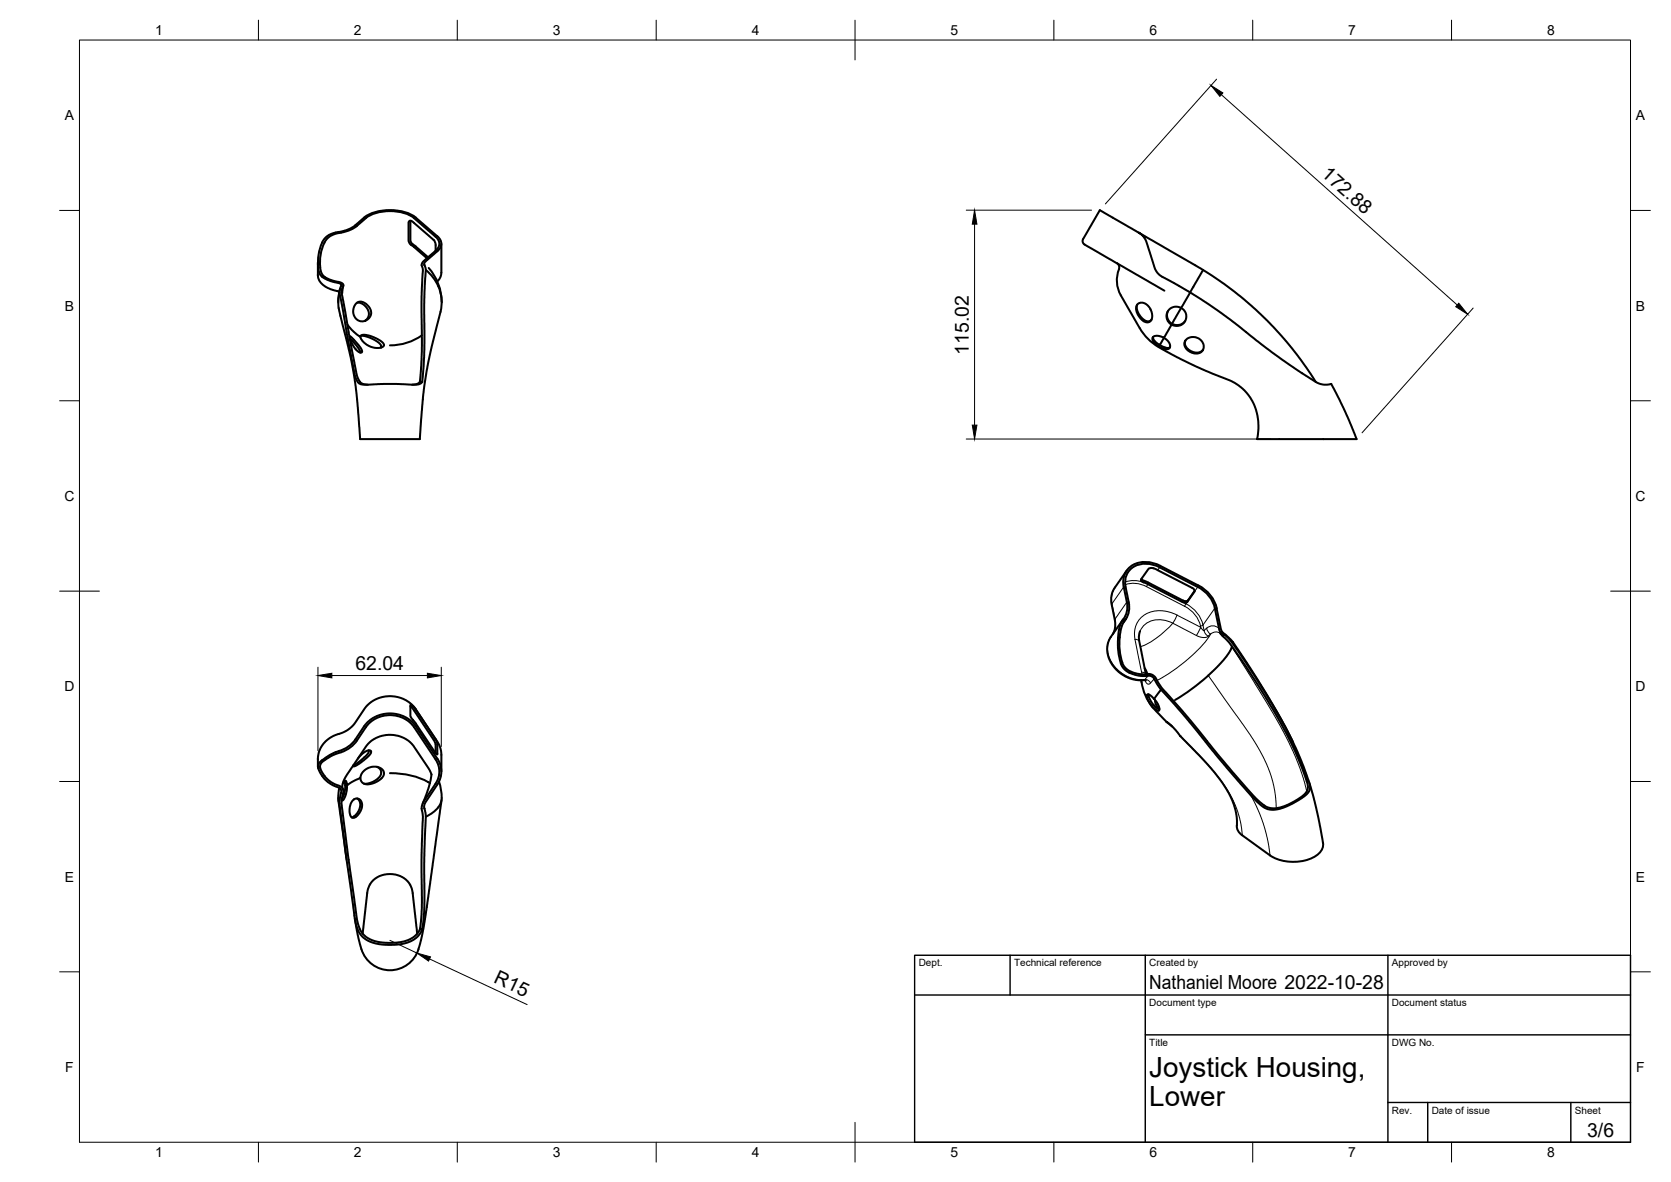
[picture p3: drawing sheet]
<svg xmlns="http://www.w3.org/2000/svg" width="420mm" height="297mm" viewBox="0 0 420 297" stroke-linecap="round" stroke-linejoin="round" font-family="sans-serif">
<!-- layer: Visible -->
<g fill="none" stroke="#000" stroke-width=".51">
<path d="M85.2 58.3l-1.3 .3-1.3 .5-.9 .8-.7 1.1M85.8 58.4l-1.5 .4-1.3 .6-.9 .7-.5 .9M91.5 54.7l-3.1 2.6-1.8 .7-1.4 .3M91.6 54.7a12.1 12.1 0 0 1 12.9 0l5.5 4.7a2.25 2.25 0 0 1 0 3.7l-3.2 2.8-.2 .5 .3 .6a3.9 3.9 0 0 1 .1 2.5l-.3 6.9-.1 13.4-.4 6.2h-.6l.5-7.7-.1-12.6 .2-6.1a5.3 5.3 0 0 0-.2-3.1l.6-1 2.9-2.5a3.7 3.7 0 0 0-.3-2.5l-.2-.2M92 54.8l-3.1 2.6-1.7 .7-1.4 .4M92 54.8a11.4 11.4 0 0 1 12.1 0l5.4 4.7M103.3 55.5l-.1 .3 .1 5 .4 .6 3.9 3.3M103.4 55.5l5.6 4.8M103.4 55.5h-.4l-.3 .5 .1 4.7 .5 .8 4.1 3.4M109.5 59.5a2.11 2.11 0 0 1 0 3.5M286.3 58.4l-9.8-5.6-4.2 7.3a1.45 1.45 0 0 0 1 1.7l19.5 11.3M79.9 65.9v3.3l.5 1.5 .8 .9 1.2 .8 2.9 .9"/>
<path d="M80 67.2l.4 1.6 .9 1 1.7 .8 2.7 .8 .1 .4-.5 1.7M80.5 67.2l.2 1.2 .6 .9 1.8 1 2.7 .8 .5 .5-.2 .6a3.7 3.7 0 0 0 .1 3l1.9 11 1.9 8.8a2.25 2.25 0 0 0 2.5 1.7M81 60.9a12.1 12.1 0 0 0-1 6.3M81.6 60.9a11.2 11.2 0 0 0-1.1 6.3M85.3 73.5l3.8 20.4 .9 2.2 .5 .4 1 .2 5-.2 8.2 .2 .9-.3 .6-.4M85.4 73.5l-.3 1.9 .1 2M85.5 72.6l-.5 3.4M86.3 71.8l-.2 1.8M89.5 76.3l.6-.4 .9-.1 1 .6 .7 .7 .5 .7 .1 1-.2 .8-.6 .6-.8 .5h-1l-.7-.2-.7-.7-.4-.7-.1-1 .2-1zM89.7 76.1h.6l1 .4 .7 .6 .5 .8 .3 .7-.1 .9-.3 .6-.6 .5M107.1 67.8a10.5 10.5 0 0 1 3.3 11.8l-2.1 8.6-1.1 5.6-.9 6.2-.7 10.3h-15l-.7-9-.7-6.1-1-5.3-3-12.5M107.8 67.3a13 13 0 0 1 3.3 8.7"/>
<path d="M111 61.3v7.5l-.4 1.2-.6 .7M280.8 66.1a1.26 1.26 0 0 1 .5 1.6M281.4 67.7a7.6 7.6 0 0 0 .4 6.5l4.8 8.3a17.2 17.2 0 0 0 7.8 6.4l6.3 3.2 4.2 1.8a22.6 22.6 0 0 1 6.7 3.1 12.9 12.9 0 0 1 4.5 13.3h25l-2.9-7-3.5-6.8-1.7 .2-1.3-.3-4.3-2.6-7.6-5.3-12.4-9.6-8.1-5.4M285.9 76.6l-.1 .8 .2 .6 1 1.8 1.4 .9h.6l.5-.4M286.1 76.4l.6-.3h.7l.8 .3 .9 .9 .5 1.1 .1 1-.1 .8-.4 .6-.6 .2-.8-.1-1.4-1.3-.5-.9-.2-.9v-.7zM293.7 78.2l-.3 .8 .1 .9 .5 .8 .7 .7M297 77.4l-2.3 4M297 77.4a2.42 2.42 0 0 1 1 3.4 2.42 2.42 0 0 1-3.4 .8M302.5 67.8l-3.3 5.7M87.3 81.6l1.2 1.3 2.1 1.8 .2-.4 .4-.2 1.6 .2 2 .8 1.6 1.2a.72 .72 0 0 1 0 .8 .72 .72 0 0 1-.8 .3h-1.3l-1.6-.5-1.2-.9-.9-1.3M87.9 85l2.1 2.3 .6 1.3M87.9 84.5l1 .8 2 2.4a.52 .52 0 0 1 0 .9 .52 .52 0 0 1-.8-.2l-.6-.6-1-1.4z"/>
<path d="M90.7 84.4l1.4 .1 2.1 .9 1.5 1.2 .1 .4-.1 .4M105.6 96l-.7 .5-1.3 .2M106.1 84.3a13.7 13.7 0 0 1-8 2.5M289.9 84.7l.1 .4 .4 .7 1.2 .9 1.1-1.8 .9 .7 .5 .9a.95 .95 0 0 1-.2 1.2 .95 .95 0 0 1-1.2-.1l-2.2-1.2-.6-.8-.1-.7 .4-.4 .5-.1 .9 .1 1.1 .4 1.9-3.3-.3-.2a2.41 2.41 0 0 1-.6-3.3 2.41 2.41 0 0 1 3.3-.7l2.3-3.9-7.2-4-.9-.8-.8-1.3-2.3-7-.8-1.1-1-.9 17.3 10.1 4.2 2.9 5 3.9 5.6 5.1 3.9 4.1 4.7 5.8 3.8 5.7M291.6 86.7l1.5 .7h.7l.4-.1M298 80.6l-.3 .4a2.58 2.58 0 0 1-3 .4M298.1 85.6l-.2 .7 .3 .8 1.2 1.1 .9 .3 1.1 .1 .6-.3 .5-.4M298.3 85.2l1-.4h1.3l1.4 .7 .6 1a1.93 1.93 0 0 1-.8 2.1 1.93 1.93 0 0 1-2.2 0l-.8-.5-.8-.8a1.54 1.54 0 0 1 .3-2.1zM282.3 155.8l-3 4.3-.7 1.3-.2 2 .4 2.1 .8 1.4 .8 1.1 2.3 1.9 2.3 .9 3.1 .2M283 155.7l-.5 .7M283.3 143.4l-3.2 4.6-.6 1.5-.1 1.9 1 5.1-.1 1.8-.5 1.1M283.8 151.3a6.6 6.6 0 0 1-1.4 5.2l-.6 2a15.7 15.7 0 0 0 .7 8.7l1.2 1.3 1.6 .6 1.4 .3h2.2l.7 .1 .9 .7 .8 1.5a19.5 19.5 0 0 0 3.5 4.2l4.6 5.3 10.8 13.1 4.9 5.6 1.5 1.5a5.8 5.8 0 0 0 7.3 .8l2.4-1.3 1.9-1.5 .6-1.3-.2-1.8"/>
<path d="M286.7 158.6l-.3 1.4v.9l1.7 8.5M287 145.4l.5 .5 1.3 .5M287.5 146.4l-.6-.4v-.4l1.9-2.6 .9-.3 1.1 .4 9 4.6a.75 .75 0 0 1 .5 1M287.6 146.3l1 .5M288.6 146.8l8.7 4.5a1.03 1.03 0 0 0 1.3-.1M288.8 146.4l8.7 4.5a1.03 1.03 0 0 0 1.2 0l1.7-2.4M300.3 148.7l-1.8 2.5M301.2 147.5l-9.6-4.9a6.1 6.1 0 0 0-8 1.3 4.9 4.9 0 0 0-.6 3.6l.8 3.8M301.2 147.5a8.1 8.1 0 0 1 4.3 5.3M301.3 147.1l-9.6-4.9a6.5 6.5 0 0 0-8.5 1.4 5.2 5.2 0 0 0-.7 3.9l.8 3.8a6.5 6.5 0 0 1-1.4 5.2l-.6 2.4a19.7 19.7 0 0 0 .5 7.8M301.3 147.1a8.7 8.7 0 0 1 4.6 5.7M305.5 152.9l1.1 5.5 .9 1.5a18.8 18.8 0 0 1 4.1 5.1l6.5 10.1 3.9 6.5 3.6 7.2 3 7.5 .4-.2-1.3-3.5-1.9-4.6-2.2-4.5-5-8.8-6.2-9.5a21.6 21.6 0 0 0-3.9-5.2l-.6-.5"/>
<path d="M305.9 152.9l1.1 5.1 .4 1 .5 .5M306.8 159.2l.4 .4M307.4 158.9l1.4 1.2 1.3 1.3M103.2 177.5l.9 1 4.9 7.4M103.9 177.5l5.6 8.2 .5 1.3M103.9 177.5l-.5-.3-.2 .1v2.8l6.3 9.1 .3 .4 .2-.1M281.8 166.7l.7 1.2 1.3 1.1 2.4 .8 3.3 .1 .6 .5 .6 1.1a18.6 18.6 0 0 0 3.8 4.6l17.5 20.9 4.1 4.5 1.9 1.5 1.8 .5 1.8-.2 2.4-.9 2.8-1.5 1.7-1.2 .8-1.1 .1-1.2-.4-1.3M287 171a13.5 13.5 0 0 0 2.8 6.7M287.8 167.9l.7 1.5M288.5 174.5l.7 .2 1.4 1.4 .8 1.3 .1 .8a.39 .39 0 0 1-.3 .5 .39 .39 0 0 1-.5-.3l-1.1-1-.8-1.2-.4-1.2zM288.8 174.5l.2 .9 .8 1.4 .8 .9 .9 .6M289.8 177.8l3.5 3.6"/>
<path d="M290.4 176l.2 .9 .5 .8-.5-.1M291.1 177.7l.4 .4M292 173.3l-1.8 2.4M303.8 169.8l-4.2 3.4-4.1 2.7M309.6 161.2l.5 .3 1.2 1.8 6.4 9.9 4.4 7.5 3 5.7M309.8 162.4l-.6 1.3-1.2 1.8-4.2 4.2M79.9 192.6v-2.1l.2-1.3 .7-1.5 1.1-1.4 1.7-1.2 3-1.2 1.8-1.2 .9-1 2.8-4.1 1.1-1.1 2.2-1.1 1.6-.4 1.4-.1 2.8 .7 2.2 1.3 1 1.1 5.6 8.4 .7 1.4 .2 1 .1 5.1M80 193l.9 1.8 1.3 1.5 1.6 1.1 1.4 .5 .5 .5 .1 .7-.5 2.9M81 191a1.85 1.85 0 0 0-1 2M84.3 189l-1.3 .7-2 1.4M85.3 198a7.4 7.4 0 0 0 .1 4M85.8 189l-1.9 .7-2 1.2a2.23 2.23 0 0 0-1.4 2.2l.8 1.5 1.3 1.5 3.4 1.9 .3 .7-.2 1.1a10.9 10.9 0 0 0 .2 5.4l3.4 25.7 .5 1.8 .8 1.7 1.1 1.1 2.1 1 2.4 .4h2.6l2.2-.3 1.9-.6 1.4-1.1 .9-1.3"/>
<path d="M86.3 198.4l-.2-1.3 .7-1.8 5.9-8.5 1.2-1 1.6-.8 1.6-.3h1.9l2.6 .8 1.9 1.4 4.8 7.2 .2 .7-.4 2.2-1.8 4.9M86.6 196.2l.2 2.1-.3 1.4-.5 1.1M87.2 197.4v1.3l-.4 1.3-.5 1h-.4M89.4 185.8a8.7 8.7 0 0 1-5 3.3M90.6 195.5l.2 .7 .4 .6 1.3 .3 2.3-.7 1.5-1.2a1.74 1.74 0 0 0-.2-1.9 1.74 1.74 0 0 0-1.7-.6l-1.2 .1-.8 .3-.8 .6-.7 .8a1.4 1.4 0 0 1-1.3 1.4l-2.4 1.5v-.7l-.3-.5h-.3l-.4 .7M91.5 182.5l-2.2 3.4M91.6 182.5a8.1 8.1 0 0 1 13 0l5.4 8.2a5.7 5.7 0 0 1 0 6.4l-3.1 4.6-.2 .6v.8M92 182.7l-3.1 4.4-1.7 1.3-1.4 .6M92 182.7a7.6 7.6 0 0 1 12.1 0l5.4 8.2M92.7 188.6v.5l-.5 .6-2 1.8-1.4 .9 .1 .2 1.5-.7 1.7-1.4 1-1 .2-.7-.6-.2-.8 .3-.8 .5-1.1 1.3M94.8 192.7l.6 .4 .4 .6v.7l-.3 .8-.7 .6-1.2 .7-1.2 .4h-.9M98.1 194.3a17.9 17.9 0 0 1 10 2.5"/>
<path d="M109 185.9l.5 1.3M109.5 190.9a5.4 5.4 0 0 1 0 6M109.5 196.9l-3.3 5.2a4.7 4.7 0 0 0 .1 2.9l-.3 11 .1 12.2-.5 5.4h.6l.5-4.6v-12.1l.2-8.5a11.3 11.3 0 0 0-.2-5.2v-.1M109.5 187.2v2.1M110 187v2.4M110.4 196.4a9.2 9.2 0 0 1 .3 5.6 7.3 7.3 0 0 1-3.6 3.2M293.3 181.4l1.8 1.5 1.7 2.1 5.9 6.1 2.7 3.1 2 2.7 1.5 2.3 1.3 2.8 .7 2.8 .1 2.7M293.3 181.4l1.4 1.2M329.2 196.8l1.6 5.6 1.5 7.6a5.1 5.1 0 0 1 0 3.7 9 9 0 0 1-8.1 2.8l-2.7-.5-2.2-1-7.4-5.4-.8-1.3-.1-.9M85.1 201l2 14.7M85.3 202l3.9 28.8 .4 1.9 .9 1.9 1.4 1.4 1.8 .9 2.2 .4 3.2 .1 2.6-.3 2.1-.8 1.3-1 1.1-1.7M88.6 201.2l.2-.1a1.38 1.38 0 0 1 1.7-.2 1.38 1.38 0 0 1 .5 1.6l-.7 1.9-.6 .7-.7 .4a1.23 1.23 0 0 1-1.1-1.6l.2-1.7z"/>
<path d="M89.8 200.7l.4 .3 .3 .6-.1 1.5-.9 1.6-1.1 .7M111 201l-4 28.9-1.3 7a7.6 7.6 0 0 1-6.8 6.8 7.6 7.6 0 0 1-8-5.2l-1-3.9-.7-3.8M91.2 234.6l1.1-10.2 .5-1.7 .8-1.2 1.3-1.1 1.3-.5 1.6-.2 1.7 .1 1.7 .6 1.3 1.1 .8 1.1 .5 1.7 1.1 10.3"/>
</g>
<!-- layer: Visible Narrow -->
<g fill="none" stroke="#000" stroke-width=".25">
<path d="M279.6 151.7l-.1 .3M279.6 151.7l.8 3.9M280.3 147.6l-.5 1.1-.3 1.1 .1 1.9M280.4 155.5l-.1 .3M282.6 147.5l-3 4.2M282.8 155.9l-.2 .4M282.9 146.3l1.9-.4 1.4 .1 1.4 .3M282.9 146.9a6.6 6.6 0 0 1 5.4 .5M283.1 155.6l-1 .6M283.3 151.3l-2.9 4.3v2l-.6 1.7M287.7 146l-.2 .4M288.3 147.4l9.6 5"/>
<path d="M288.6 146.8l-.3 .6M291.6 142.6l-.5 .7M294.9 156.6l5.9 3.1M294.9 156.6l-1.9 1.9a17.2 17.2 0 0 1-6.3 4M296 154.6l5.9 3-.1-.3 .7-.2M296 154.6l-1.1 2a6 6 0 0 0-8 1.5l-.2 .5M296 154.6a7.5 7.5 0 0 0-9.7 1.4 6 6 0 0 0-.9 4.7M297.5 150.9l-.2 .4 .9 .5M297.9 152.4a7.6 7.6 0 0 1 4 4.9M298.2 151.7l-.3 .7M298.2 151.7a8.1 8.1 0 0 1 4.3 5.4M298.7 150.9l-.5 .9"/>
<path d="M301.2 147.5l-.9 1.2 .1-.1M302.5 157.1l.3 1.4-.9-.9-.7 1.5a.48 .48 0 0 0-.3 .6 .48 .48 0 0 0 .6 .3l1.4 .2 .9-.3M303.4 157.9h-.1a.92 .92 0 0 0 0 1.6l.5 .4M303.4 157.9a2.21 2.21 0 0 1 3.1 0M303.4 157.9l.2 .7 .8 .7M304.4 159.3l-.6 .6M304.4 159.3a34.9 34.9 0 0 1-10.4 9.9l-3.1 1.8M305.5 152.9l-3 4.2M306.8 158.8l.3 .6M306.8 159.1a1.92 1.92 0 0 0-2.4 .2M307.4 159l.3 .2M307.5 159.1l.2 .1"/>
<path d="M307.6 159.2l.2 .3M307.9 159.5l-.5 .3M279.3 160a6.4 6.4 0 0 0 1.5 8 8.9 8.9 0 0 0 7.1 2.8M281.5 160.2l-.4 .2M282.2 166.5l-.4 .2M284.4 168.8l-.4 .2M285.4 160.7l1.6 8.2 .7 .1 .4 .4M285.4 160.7a1.05 1.05 0 0 1 1.1 .5M287 171.4h.1M287 168.9l.2 .6M287.1 171l-.1 .4M287.9 170.8l.6 .1 .8 .7"/>
<path d="M288.7 169.8l-1.1 1.1M290.2 170.6l-.9 1.1-.5 .2-.6-.3-.3-.7M295.5 175.9l-.4 .2M303.8 169.7l10.5 14.9 3.3 5.5 1.6 3.8 .8 2.6 .7 3.5 .2 3.1M309.7 162.6l9.1 14.5 3.9 6.7 2.4 5 1.5 3.6 1.1 3.1 .9 3.4M296.8 185l7.7 8 2.5 3.1 1.7 2.5 1.5 2.7 1 2.6 .9 3.4 .3 2.6M303.5 186.3l-.3 .2M314.5 199.8l1.5 2.9 1.7 4.3 1.1 4.3 .5 3.7M317.9 202.4l-.4 .3"/>
</g>
<!-- layer: BORDER -->
<g fill="none" stroke="#000" stroke-width=".25">
<path d="M20 10.1h390v276.9h-390zM65 5.1v5M115 5.1v5M165 5.1v5M215 5.1v10M265 5.1v5M315 5.1v5M365 5.1v5M15 52.9h5M410 52.9h5M15 100.7h5M410 100.7h5"/>
<path d="M15 148.6h10M405 148.6h10M15 196.4h5M410 196.4h5M15 244.2h5M410 244.2h5M65 287v5M115 287v5M165 287v5M215 282.1v9.9M265 287v5M315 287v5"/>
<path d="M365 287v5"/>
</g>
<!-- layer: TITLEBLOCK -->
<path d="M230 240.1h180v46.9h-180zM230 250h180M254 240.1v9.9M288 240.1v46.9M349 240.1v46.9M288 260.1h122M349 277.1h61M359 277.1v9.9M395 277.1v9.9" fill="none" stroke="#000" stroke-width=".36"/>
<!-- layer: FD_Dimensions -->
<path d="M305.9 19.9l-28 31.4M307.1 23.8l59.3 52.9M243 52.8h31.4M245 56.3v50.5M370.4 77.4l-27.9 31.4M243 110.3h76.5M79.9 167.7v21M83.4 169.8h24.1M111 167.7v19.9M98 236.3l6.8 3.2M108 241l24.5 11.5" fill="none" stroke="#000" stroke-width=".25"/>
<path d="M304.5 21.5l3 1.9-.8 .8zM245 52.8l.6 3.5h-1.1zM366.8 76.2l2.2 2.8-3-1.9zM244.5 106.8h1.1l-.6 3.5zM79.9 169.8l3.5-.6v1.2zM107.5 169.2l3.5 .6-3.5 .6zM104.8 239.5l3.4 1-.4 1z" fill="#000" stroke="#000" stroke-width=".25"/>
<g font-size="7">
<text x="289" y="270.6">Joystick Housing,</text>
<text x="289" y="278.1">Lower</text>
</g>
<g font-size="4.9">
<text x="332" y="44.1" transform="rotate(42 332 44.1)">172.88</text>
<text x="243.6" y="89.2" transform="rotate(-90 243.6 89.2)">115.02</text>
<text x="89.4" y="168.3">62.04</text>
<text x="124" y="246.8" transform="rotate(25 124 246.8)">R15</text>
<text x="289" y="248.5">Nathaniel Moore 2022-10-28</text>
<text x="399.1" y="285.7">3/6</text>
</g>
<g font-size="3.5">
<text x="39" y="8.8">1</text>
<text x="89" y="8.8">2</text>
<text x="139" y="8.8">3</text>
<text x="189" y="8.8">4</text>
<text x="239" y="8.8">5</text>
<text x="289" y="8.8">6</text>
<text x="339" y="8.8">7</text>
<text x="389" y="8.8">8</text>
<text x="16.3" y="30.2">A</text>
<text x="411.3" y="30.2">A</text>
<text x="16.3" y="78">B</text>
<text x="411.3" y="78">B</text>
<text x="16.2" y="125.9">C</text>
<text x="411.2" y="125.9">C</text>
<text x="16.2" y="173.7">D</text>
<text x="411.2" y="173.7">D</text>
<text x="16.3" y="221.6">E</text>
<text x="411.3" y="221.6">E</text>
<text x="16.4" y="269.4">F</text>
<text x="411.4" y="269.4">F</text>
<text x="39" y="290.8">1</text>
<text x="89" y="290.8">2</text>
<text x="139" y="290.8">3</text>
<text x="189" y="290.8">4</text>
<text x="239" y="290.8">5</text>
<text x="289" y="290.8">6</text>
<text x="339" y="290.8">7</text>
<text x="389" y="290.8">8</text>
</g>
<g font-size="2.5">
<text x="231" y="242.9">Dept.</text>
<text x="255" y="242.9">Technical reference</text>
<text x="289" y="242.9">Created by</text>
<text x="350" y="242.9">Approved by</text>
<text x="289" y="252.8">Document type</text>
<text x="350" y="252.8">Document status</text>
<text x="289" y="262.9">Title</text>
<text x="350" y="262.9">DWG No.</text>
<text x="350" y="279.9">Rev.</text>
<text x="360" y="279.9">Date of issue</text>
<text x="396" y="279.9">Sheet</text>
</g>
</svg>
